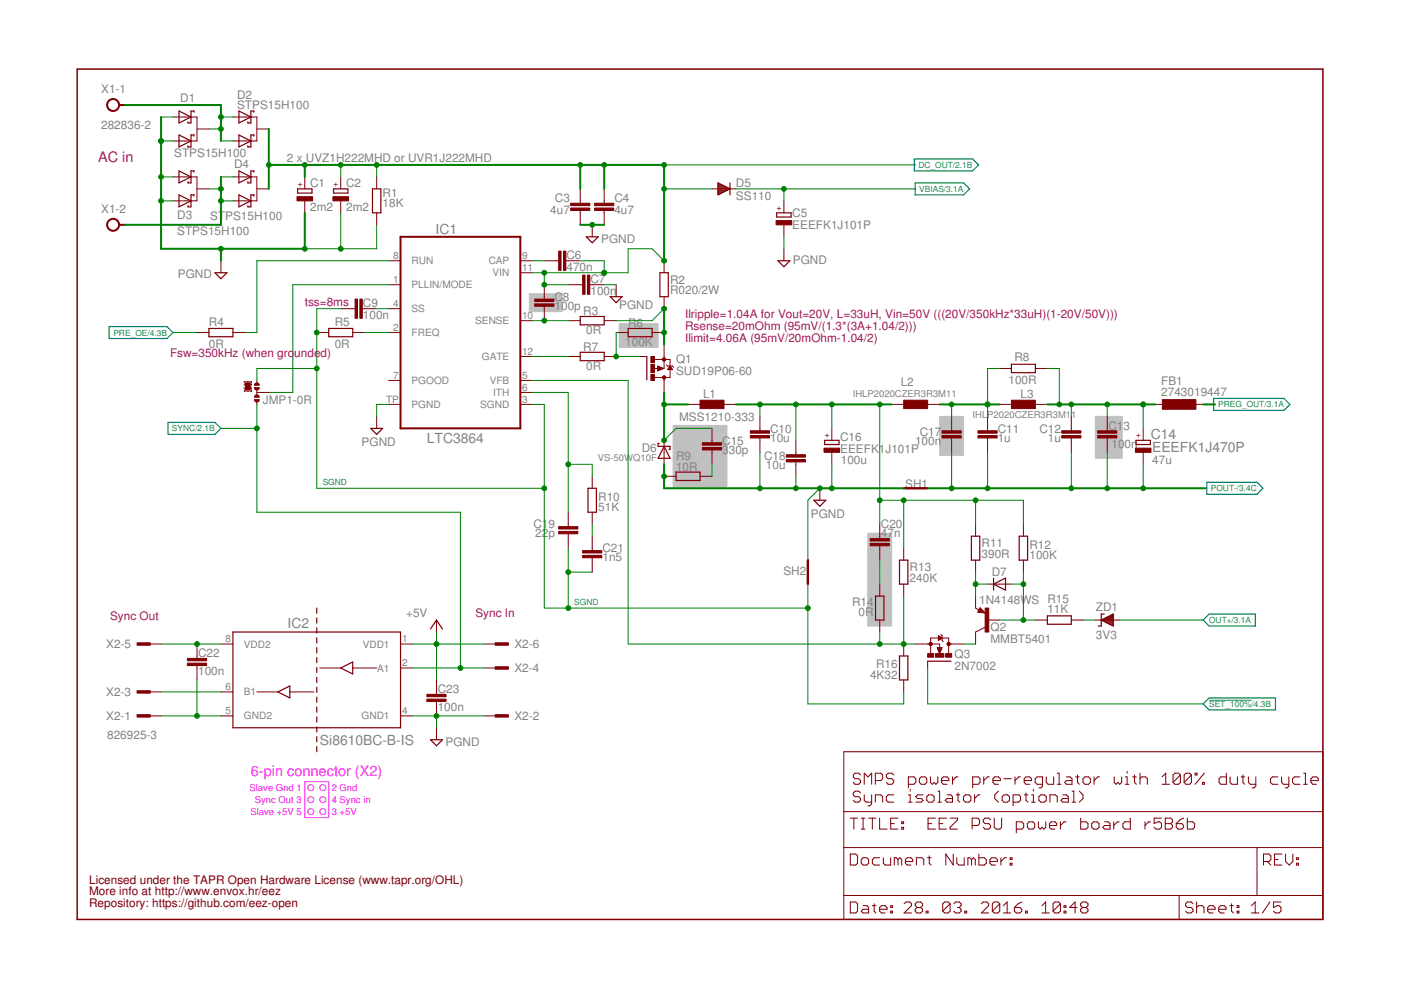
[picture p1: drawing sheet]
<svg xmlns="http://www.w3.org/2000/svg" width="297mm" height="210mm" viewBox="0 0 297 210" stroke-linecap="round" stroke-linejoin="round" font-family="sans-serif">
<g fill="#c0c0c0" stroke="#c0c0c0" stroke-width=".21">
<path d="M142.7 90.2h11.4v13.3h-11.4z"/>
<path d="M131.3 68.6h8.2v5.1h-8.2z"/>
<path d="M112.2 62.3h7v3.8h-7z"/>
<path d="M184 113.1h5.1v19.6h-5.1z"/>
<path d="M232.2 88.3h5.7v8.9h-5.7z"/>
<path d="M199.2 88.3h5.1v8.2h-5.1z"/>
</g>
<g fill="none" stroke="#800000" stroke-width=".21">
<path d="M36.7 24.8h5.1v5.1h-5.1M36.7 37.5h5.1v5.1h-5.1M41.8 27.3h2.5M49.4 24.8h5.1v5.1h-5.1M49.4 37.5h5.1v5.1h-5.1M54.5 27.3h2.5M64.6 37.5v2.5M72.2 37.5v2.5M79.9 37.5v2.5M41.8 40h2.5M46.8 55.3v2.5M54.5 40h2.5"/>
<path d="M64.6 42.6v2.5M72.2 42.6v2.5M79.9 45.1v2.6M82.4 55.3h2.5M110.3 57.8h2.6M110.3 55.3h2.6M115.4 55.3h3M120 55.3h3M123 40v3.1M123 44.6v3.1M125.6 47.7v2.5M128.1 40v3.1"/>
<path d="M128.1 44.6v3.1M140.8 55.3v2.5M151 40h5M166.2 42.6v2.5M166.2 47.7v2.5M166.2 52.7v2.6M41.8 70.5h2.5M49.4 70.5h2.5M67.2 70.5h2.5M72.2 65.4h3.1M74.8 70.5h2.5M76.8 65.4h3.1"/>
<path d="M82.4 70.5h2.5M82.4 60.4h2.5M82.4 65.4h2.5M110.3 75.6h2.6M110.3 68h2.6M115.4 60.4v3M115.4 64.9v3.1M120.5 60.4h3M120.5 75.6h2.5M120.5 68h2.5M125.1 60.4h3M128.1 75.6h2.5"/>
<path d="M128.1 68h2.5M130.6 60.4v2.5M130.6 70.5h2.6M135.7 75.6h1.4M138.3 70.5h2.5M138.8 76.2h3.3v3.8h-3.3M139.4 77.6l1.3 .5-1.3 .5zM139.4 78.5h.2M139.4 78.4h.5M139.4 78.3h.8M139.4 78.2h1.1M139.4 78.1h1.1"/>
<path d="M139.4 78h.8M139.4 77.8h.5M139.4 77.7h.2M140.8 62.9v2.5M140.8 73v5.1h-2.2M141.3 77.4l.3 .2h1l.2 .3M141.6 78.3h.9M141.7 78.2h.8M141.8 78.1h.6M141.9 78h.4M141.9 77.8h.3M142 77.7h.1"/>
<path d="M142.1 77.6l.5 .8h-1zM211.9 78.1h2.5M219.5 78.1h2.6M51.8 82.7v.3h.2M51.8 81.4v.3M51.8 82.2v.2M52 80.9h-.2v.3M52.3 80.9h.5M52.3 83h.5M53.1 80.9h.2v.3M53.3 82.7v.3h-.2M53.3 81.4v.3"/>
<path d="M53.3 82.2v.2M54.5 83.2h2.5M54.5 80.7v.7M54.5 82.7v1M54.5 85v.7M79.9 88.3v2.5M82.4 85.7h2.5M82.4 80.7h2.5M110.3 85.7h2.6M110.3 80.7h2.6M110.3 83.2h2.6M140.8 80v3.2"/>
<path d="M140.8 93.4v5M145.9 85.7h2.5M151 90.8v3.1M151 95.4v3M153.5 85.7h2.5M161.1 88.3v3M161.1 92.9v3M168.7 93.4v3M168.7 97.9v3.1M176.4 90.8v2.6M176.4 95.9v2.5M189.1 85.7h2.5"/>
<path d="M196.7 85.7h2.5M201.8 88.3v3M201.8 92.9v3M209.4 88.3v3M209.4 92.9v3M211.9 85.7h2.5M219.5 85.7h2.6M227.1 88.3v3M227.1 92.9v3M234.8 88.3v3M234.8 92.9v3M242.4 90.8v2.6"/>
<path d="M242.4 95.9v2.5M244.9 85.7h2.6M252.5 85.7h2.6M120.5 108.6v3.1M120.5 113.2v3M125.6 101v2.5M125.6 108.6v2.5M125.6 113.7v3M125.6 118.3v3M140.8 101h2.5M148.4 101h2.6M173.8 103.5v2.6"/>
<path d="M186.5 111.1v3.1M186.5 115.7v3.1M191.6 116.2v2.6M206.8 111.1v2.6M206.8 118.8v2.5M217 111.1v2.6M217 118.8v2.5M31.6 136.5h2.5M41.8 136.5v3.1M46.8 136.5h2.6M84.9 136.5h2.6M92.5 131.5v2.5"/>
<path d="M102.7 136.5h2.5M186.5 123.8v2.6M186.5 131.5v2.5M191.6 123.8v2.6M191.6 136.5v2.6M194.1 136.5h5.1v.9M198.7 137.3h1l-.5 1.3zM198.8 137.4h.9M198.8 137.5h.8M198.8 137.6h.8M198.9 137.8h.6M198.9 137.9h.6"/>
<path d="M199 134.8l.7 .5-.7 .5zM199 135.7h.1M199 135.6h.2M199 135.5h.4M199 135.4h.6M199 135.2h.7M199 135.1h.5M199 135h.3M199 134.9h.1M199 138h.4M199 138.1h.4M199.1 138.3h.2"/>
<path d="M199.1 138.4h.2M199.2 138.5h.1M199.5 134.5l.2 .3v1l.3 .2M201.1 136.5h3.2M201.1 138.5v-3.2h-3.8v3.3M206.8 126.4v2.5l.8 .4M207.8 128.9l1.1 1.1-1.6-.2zM208.9 133l-2.1 1v2.5M209.4 131.5h2.5M209.4 123.8h5M219.5 131.5h2.6M227.1 131.5h2.6"/>
<path d="M232.2 131.5h5.1M31.6 151.8h2.5M31.6 146.7h2.5M41.8 141.1v3.1M46.8 151.8h2.6M46.8 146.7h2.6M54.5 146.7h4.4M61.4 146.7h5.1M67.8 141.6h4.4M74.8 141.6h5.1M84.9 141.6h2.6M84.9 151.8h2.6"/>
<path d="M92.5 144.2v3M92.5 148.7v3.1M92.5 154.3v2.5M102.7 141.6h2.5M102.7 151.8h2.5M178.9 159.4h101.6v35.5h-101.6zM191.6 144.2v2.5M196.7 140.2v1.4M178.9 179.7h101.6M178.9 172.1h101.6M180.3 173.5h1.5M181 173.5v2.3"/>
<path d="M182.5 164.3l-.4-.4h-.8l-.4 .4v.4l.4 .4h.8l.4 .4v.4l-.4 .4h-.8l-.4-.4M182.5 168.1l-.4-.4h-.8l-.4 .4v.4l.4 .4h.8l.4 .4v.4l-.4 .4h-.8l-.4-.4M182.6 173.5h.8M182.6 175.8h.8M183 173.5v2.3M183.2 166.3v-2.4l.8 .8 .8-.8v2.4M183.2 168.5v1.2l.4 .4h1.2M184.2 173.5h1.5M184.8 168.5v2l-.4 .4h-.4M185 173.5v2.3M185.6 170.1v-1.6h1.2l.3 .4v1.2M185.6 165.5h1.2l.3-.4v-.8l-.3-.4h-1.2v2.4"/>
<path d="M186.5 173.5v2.3h1.6M188.8 174.6h.8M189.5 168.5h-1.2l-.4 .4v.8l.4 .4h1.2M189.5 164.3l-.4-.4h-.8l-.4 .4v.4l.4 .4h.8l.4 .4v.4l-.4 .4h-.8l-.4-.4M190.4 173.5h-1.6v2.3h1.6M191.2 175.4h.4v.4h-.4zM191.2 174.2h.4v.4h-.4zM192.6 166.3h1.2l.4-.4v-.8l-.4-.4h-1.2v2.3M192.6 170.1h.8M192.6 168.5h.4v1.6M193 167.4v.3M194.9 165.1l.4-.4h.8l.4 .4v.8l-.4 .4h-.8l-.4-.4z"/>
<path d="M195.7 168.5h-1.2l-.3 .4 .3 .4h.8l.4 .4-.4 .4h-1.1M196.8 174.6h.7M196.9 168.5h.8l.4 .4v.8l-.4 .4h-.8l-.4-.4v-.8zM197.3 164.7v1.2l.4 .4 .4-.4 .3 .4 .4-.4v-1.2M198.3 173.5h-1.5v2.3h1.5M198.8 167.7h.4v2.4M198.8 170.1h.8M199.1 174.6h.8M199.6 165.5h1.6v-.4l-.4-.4h-.8l-.4 .4v.8l.4 .4h.8M200.7 173.5h-1.6v2.3h1.6M200.8 168.5h.7l.5 .4v1.2h-1.2l-.4-.4 .4-.4h1.2M201.4 173.5h1.6v.3l-1.6 1.6v.4h1.6"/>
<path d="M202 164.7v1.6M202.7 168.5h.8M203.1 164.7h-.4l-.7 .8M203.1 168.1v1.6l.4 .4M204.3 168.9l.4-.4h.8l.3 .4v.8l-.3 .4h-.8l-.4-.4zM206.1 175h1.2l.4-.4v-.8l-.4-.3h-1.2v2.3M206.2 166.3h1.2l.4-.4v-.8l-.4-.4h-1.2v2.3M206.6 168.5v1.6M207.8 168.5h-.4l-.8 .8M208.6 164.7v1.6M209.7 164.7h-.3l-.8 .8M210 173.8l-.4-.3h-.7l-.4 .3v.4l.4 .4h.7l.4 .4v.4l-.4 .4h-.7l-.4-.4"/>
<path d="M210.5 165.5h1.6v-.4l-.4-.4h-.8l-.4 .4v.8l.4 .4h.8M210.8 173.5v1.9l.4 .4h.8l.4-.4v-1.9M211.7 167.7l-.8 .8v.8l.8 .8M212.9 165.1h1.5M212.9 168.5h.7l.4 .4v.8l-.4 .4h-.7l-.4-.4v-.8zM214.8 170.1h1.2l.4-.4v-.8l-.4-.4h-1.2v2.4M215.2 164.7v1.6M215.5 175.8h1.1l.4-.4v-.8l-.4-.4h-1.1v2.4M216.4 164.7h-.4l-.8 .8M217.1 165.5h1.6v-.4l-.4-.4h-.8l-.4 .4v.8l.4 .4h.8M217.1 168.5h.8M217.5 168.1v1.6l.4 .4"/>
<path d="M218.2 174.2h.8l.4 .4v.8l-.4 .4h-.8l-.4-.4v-.8zM218.7 170.1h.8M218.7 168.5h.4v1.6M219.1 167.4v.3M220.2 174.2v1.2l.4 .4 .3-.4 .4 .4 .4-.4v-1.2M220.3 168.9l.4-.4h.7l.4 .4v.8l-.4 .4h-.7l-.4-.4zM221 166.3h-1.1l-.4-.4v-.8l.4-.4h1.1v2l-.3 .3h-.4M221.8 164.7v1.2l.4 .4h1.2v-1.6M222.5 175h1.5v-.4l-.3-.4h-.8l-.4 .4v.8l.4 .4h.8M222.6 170.1v-1.6h1.2l.4 .4v1.2M224.2 163.9h.4v2.4M224.2 166.3h.7"/>
<path d="M224.8 174.2v1.6M225.3 168.5h.8l.4 .4v1.2h-1.2l-.4-.4 .4-.4h1.2M226 174.2h-.4l-.8 .8M226.1 164.7h.8l.4 .4v1.2h-1.2l-.4-.4 .4-.4h1.2M227.3 167.7h.4v2.4M227.3 170.1h.7M228 164.7h.8M228.5 164.3v1.6l.3 .4M228.8 167.7l.8 .8v.8l-.8 .8M229.1 173.5v2.3h1.2l.4-.4v-.8l-.4-.4h-1.2M229.6 165.1l.4-.4h.8l.4 .4v.8l-.4 .4h-.8l-.4-.4zM231.5 174.6l.4-.4h.7l.4 .4v.8l-.4 .4h-.7l-.4-.4z"/>
<path d="M232 164.7v1.6M233.1 164.7h-.4l-.7 .8M234.2 174.2h.8l.4 .4v1.2h-1.2l-.4-.4 .4-.4h1.2M236.1 174.2v1.6M236.2 164.7v1.2l.4 .4 .4-.4 .4 .4 .4-.4v-1.2M237.3 174.2h-.4l-.8 .8M238.6 166.3h.8M238.6 164.7h.4v1.6M239 163.6v.3M239.6 173.5v2.3h-1.1l-.4-.4v-.8l.4-.4h1.1M240.1 164.7h.8M240.5 164.3v1.6l.4 .4"/>
<path d="M241.7 165.1l.4-.4h.8l.4 .4v1.2M241.7 163.9v2.4M242.8 174.2v1.6M243.9 174.2h-.4l-.7 .8M246.3 173.5h-1.6v1.1l.8-.4h.4l.4 .4v.8l-.4 .4h-.8l-.4-.4M246.4 166.3h1.5M246.4 164.7l.8-.8v2.4M247.1 173.5h1.1l.4 .3v.4l-.4 .4 .4 .4v.4l-.4 .4h-1.1zM247.1 174.6h1.1M249.4 174.6h1.1l.5 .4v.4l-.5 .4h-.7l-.4-.4zM250.3 164.3l-.4-.4h-.8l-.4 .4v1.6M250.3 164.3v1.6l-.4 .4h-.8l-.4-.4"/>
<path d="M250.3 164.3l-1.6 1.6M251 173.5l-.8 .3-.8 .8M251.7 173.5v2.3h1.2l.4-.4v-.8l-.4-.4h-1.2M252.6 164.3l-.4-.4h-.8l-.3 .4v1.6M252.6 164.3v1.6l-.4 .4h-.8l-.3-.4M252.6 164.3l-1.5 1.6M253.4 163.9h.4v.4h-.4zM255 165.9h.3v.4h-.3zM255.3 163.9l-1.9 2.4M260 163.9v2.4h-1.2l-.3-.4v-.8l.3-.4h1.2M260.8 164.7v1.2l.4 .4h1.2v-1.6M263.1 164.7h.8"/>
<path d="M263.5 164.3v1.6l.4 .4M264.7 164.7v1.2l.4 .4h1.2M266.3 164.7v2l-.4 .3h-.4M266.5 179.7v10.2M270.9 164.7h-1.1l-.4 .4v.8l.4 .4h1.1M271.7 164.7v1.2l.4 .4h1.2M273.3 164.7v2l-.4 .3h-.4M275.6 164.7h-1.2l-.4 .4v.8l.4 .4h1.2M276.4 163.9h.4v2.4M276.4 166.3h.8M277.9 165.5h1.6v-.4l-.4-.4h-.8l-.4 .4v.8l.4 .4h.8M178.9 189.9h101.6"/>
<path d="M180.3 181.1h1.1l.4 .4v1.5l-.4 .4h-1.1zM180.3 191.2h1.1l.4 .4v1.6l-.4 .4h-1.1zM182.6 182.2l.4-.3h.8l.4 .3v.8l-.4 .4h-.8l-.4-.4zM183 192h.8l.4 .4v1.2h-1.2l-.4-.4 .4-.4h1.2M185 192h.7M185.3 191.6v1.6l.4 .4M186.5 192.8h1.6v-.4l-.4-.4h-.8l-.4 .4v.8l.4 .4h.8M186.5 181.9h-1.2l-.3 .3v.8l.3 .4h1.2M187.3 181.9v1.1l.4 .4h1.1v-1.5M188.8 193.2h.4v.4h-.4zM188.8 192h.4v.4h-.4zM190.4 182.2l-.4-.3h-.4v1.5"/>
<path d="M190.4 182.2l.4-.3 .4 .3v1.2M190.4 182.2v1.2M191.7 191.6l.4-.4h.8l.4 .4v.4l-1.6 1.6h1.6M192 182.6h1.5v-.4l-.4-.3h-.8l-.3 .3v.8l.3 .4h.8M194.3 183.4v-1.5h1.2l.4 .3v1.2M194.4 192.4l-.4 .4v.4l.4 .4h.8l.4-.4v-.4l-.4-.4M194.4 192.4l-.4-.4v-.4l.4-.4h.8l.4 .4v.4l-.4 .4M194.4 192.4h.8M196.4 193.2h.4v.4h-.4zM196.6 181.9h.8M197 181.5v1.5l.4 .4M201.4 191.6v1.6l-.4 .4h-.7l-.4-.4"/>
<path d="M201.4 191.6l-.4-.4h-.7l-.4 .4v1.6M201.4 191.6l-1.5 1.6M202.1 181.1v2.3l-1.6-2.3v2.3M202.2 191.6l.4-.4h.8l.4 .4v.4l-.4 .4M202.9 181.9v1.1l.4 .4h1.1v-1.5M203 192.4h.4M203.4 192.4l.4 .4v.4l-.4 .4h-.8l-.4-.4M204.6 193.2h.4v.4h-.4zM206 182.2l-.4-.3h-.4v1.5M206 182.2v1.2M206 182.2l.4-.3 .4 .3v1.2M207.5 181.1v2.3h1.2l.4-.4v-.8l-.4-.3h-1.2"/>
<path d="M208.1 191.6l.3-.4h.8l.4 .4v.4l-1.5 1.6h1.5M209.9 182.6h1.6v-.4l-.4-.3h-.8l-.4 .3v.8l.4 .4h.8M212 191.6v1.6l-.4 .4h-.8l-.4-.4M212 191.6l-.4-.4h-.8l-.4 .4v1.6M212 191.6l-1.6 1.6M212.2 181.9v1.5M212.7 193.6h1.6M212.7 192l.8-.8v2.4M213.4 181.9h-.4l-.8 .7M214.2 183h.4v.4h-.4zM214.2 181.9h.4v.3h-.4zM215.1 192.4h1.1l.4 .4v.4l-.4 .4h-.7l-.4-.4z"/>
<path d="M216.6 191.2l-.7 .4-.8 .8M217.4 193.2h.4v.4h-.4zM220.9 193.6h1.6M220.9 192l.8-.8v2.4M224.8 191.6v1.6l-.4 .4h-.8l-.3-.4M224.8 191.6l-.4-.4h-.8l-.3 .4v1.6M224.8 191.6l-1.5 1.6M225.6 193.2h.4v.4h-.4zM225.6 192h.4v.4h-.4zM228.3 192.4h-1.5l1.1-1.2v2.4M229.5 192.4l-.4 .4v.4l.4 .4h.8l.4-.4v-.4l-.4-.4M229.5 192.4l-.4-.4v-.4l.4-.4h.8l.4 .4v.4l-.4 .4"/>
<path d="M229.5 192.4h.8M250 189.9v5M252.9 191.6l-.4-.4h-.7l-.4 .4v.4l.4 .4h.7l.4 .4v.4l-.4 .4h-.7l-.4-.4M253.7 192.4l.4-.4h.8l.4 .4v1.2M253.7 191.2v2.4M256.1 192.8h1.5v-.4l-.4-.4h-.8l-.3 .4v.8l.3 .4h.8M258.4 192.8h1.5v-.4l-.3-.4h-.8l-.4 .4v.8l.4 .4h.8M260.7 192h.8M261.1 191.6v1.6l.4 .4M262.3 193.2h.4v.4h-.4zM262.3 192h.4v.4h-.4zM265.3 193.6h1.6"/>
<path d="M265.3 192l.8-.8v2.4M267.9 182.6h1.1l.5-.4v-.7l-.5-.4h-1.1v2.3M268.7 182.6l.8 .8M269.2 191.2l-1.5 2.4M270.2 182.2h.8M271.6 191.2h-1.6v1.2l.8-.4h.4l.4 .4v.8l-.4 .4h-.8l-.4-.4M271.8 181.1h-1.6v2.3h1.6M272.6 181.1v1.5l.7 .8 .8-.8v-1.5M274.9 183h.4v.4h-.4zM274.9 181.9h.4v.3h-.4z"/>
</g>
<path d="M16.4 14.6h264.1v180.3h-264.1z" fill="none" stroke="#800000" stroke-width=".32"/>
<g fill="none" stroke="#800000" stroke-width=".25">
<path d="M38 23.5l2.5 1.3-2.5 1.3zM38 28.6l2.5 1.3-2.5 1.3zM38 36.2l2.5 1.3-2.5 1.3zM41.1 23.8v-.3h-.6v2.6h-.6v-.3M41.1 28.9v-.3h-.6v2.6h-.6v-.3M41.1 36.5v-.3h-.6v2.6h-.6v-.3M50.7 23.5l2.5 1.3-2.5 1.3zM50.7 28.6l2.5 1.3-2.5 1.3zM50.7 36.2l2.5 1.3-2.5 1.3zM53.8 23.8v-.3h-.6v2.6h-.6v-.3M53.8 28.9v-.3h-.6v2.6h-.6v-.3M53.8 36.5v-.3h-.6v2.6h-.6v-.3"/>
<path d="M152.2 38.8l2.6 1.2-2.6 1.3zM152.2 39.9h2.2M152.2 39.6h1.7M152.2 39.4h1.3M152.2 39.2h.9M152.2 39h.4M154.8 38.8v2.5M38 41.3l2.5 1.3-2.5 1.3zM41.1 41.6v-.3h-.6v2.6h-.6v-.3M45.6 57.8h2.5l-1.3 1.3zM50.7 41.3l2.5 1.3-2.5 1.3zM53.8 41.6v-.3h-.6v2.6h-.6v-.3"/>
<path d="M63.1 40h3v.9h-3zM70.7 40h3.1v.9h-3.1zM79 40h1.8v5.1h-1.8zM124.3 50.2h2.5l-1.2 1.3zM139.9 57.8h1.8v5.1h-1.8zM152.2 40.1h2.5M152.2 41.2h.3M152.2 41h.7M152.2 40.7h1.2M152.2 40.5h1.6M152.2 40.3h2.1M164.7 45.1h3v.9h-3z"/>
<path d="M164.9 55.3h2.6l-1.3 1.3zM44.3 69.6h5.1v1.8h-5.1zM69.7 69.6h5.1v1.8h-5.1zM123 67.1h5.1v1.8h-5.1zM123 74.7h5.1v1.8h-5.1zM129.4 62.9h2.5l-1.3 1.3zM133.2 69.6h5.1v1.8h-5.1zM137.1 75.6v4.9M214.4 77.2h5.1v1.8h-5.1zM78.6 90.8h2.5l-1.2 1.3zM139.8 94h-.3v.6h2.6v.7h-.3M140.8 94.6l1.3 2.6h-2.6z"/>
<path d="M174.8 93.4h3.1v.9h-3.1zM240.9 93.4h3v.9h-3zM124.7 103.5h1.7v5.1h-1.7zM143.3 100.1h5.1v1.8h-5.1zM172.6 106.1h2.5l-1.3 1.2zM190.7 118.8h1.8v5h-1.8zM206 113.7h1.7v5.1h-1.7zM216.1 113.7h1.8v5.1h-1.8zM49.4 134h35.5v20.3h-35.5zM67.2 128.9v1.1M67.2 131v1.1M67.2 133.1v1.1"/>
<path d="M67.2 135.2v1.1M67.2 137.3v1.1M67.2 139.4v1.1M91.3 133.4l1.2-1.9 1.3 1.9M185.6 126.4h1.8v5.1h-1.8zM190.7 139.1h1.8v5.1h-1.8zM207.9 129.6h.3l-.3-.3-.3 .4 1 .1-.7-.7-.4 .6M210.7 123.8l2.5-1.2v2.5zM210.7 122.6v2.5M222.1 130.6h5v1.8h-5zM233.5 131.5l2.5-1.3v2.5zM233.6 131.4h2.4"/>
<path d="M233.8 131.6h2.2M234.1 131.2h1.9M234.1 130.2h-.6v2.5h-.6M234.3 131.8h1.7M234.5 131h1.5M234.7 132.1h1.3M234.9 130.7h1.1M235.1 132.3h.9M235.4 130.5h.6M235.6 132.5h.4M235.8 130.3h.2M58.9 146.7l2.5-1.3v2.6z"/>
<path d="M67.2 141.5v1.1M67.2 143.6v1.1M67.2 145.7v1.1M67.2 147.8v1.1M67.2 149.9v1.1M67.2 152v1.1M67.2 154.1v1.1M67.2 156.2v1.1M67.2 158.3v1.1M72.2 141.6l2.6-1.2v2.5zM91.3 156.8h2.5l-1.3 1.3zM196.7 140.2h4.9"/>
</g>
<g fill="#800000" stroke="#800000" stroke-width=".21">
<path d="M184.5 115.2h4.1v.5h-4.1z"/>
<path d="M184.5 114.2h4.1v.5h-4.1z"/>
<path d="M126.1 44.1h4v.5h-4z"/>
<path d="M126.1 43.1h4v.5h-4z"/>
<path d="M159.1 92.4h4.1v.5h-4.1z"/>
<path d="M159.1 91.3h4.1v.5h-4.1z"/>
<path d="M148.9 94.9h4.1v.5h-4.1z"/>
<path d="M148.9 93.9h4.1v.5h-4.1z"/>
<path d="M208.9 128.9h.7v5.1h-.7z"/>
<path d="M148.4 84.9h5.1v1.7h-5.1z"/>
<path d="M166.7 97.4h4.1v.5h-4.1z"/>
<path d="M166.7 96.4h4.1v.5h-4.1z"/>
<path d="M121 44.1h4.1v.5h-4.1z"/>
<path d="M121 43.1h4.1v.5h-4.1z"/>
<path d="M123.5 117.8h4.1v.5h-4.1z"/>
<path d="M123.5 116.7h4.1v.5h-4.1z"/>
<path d="M118.4 112.7h4.1v.5h-4.1z"/>
<path d="M118.4 111.7h4.1v.5h-4.1z"/>
<path d="M124.5 58.3h.6v4.1h-.6z"/>
<path d="M123.5 58.3h.5v4.1h-.5z"/>
<path d="M214.4 84.9h5.1v1.7h-5.1z"/>
<path d="M191.6 84.9h5.1v1.7h-5.1z"/>
<path d="M138 79.4h.8v1.3h-.8z"/>
<path d="M138 75.6h.8v1.3h-.8z"/>
<path d="M138 77.2h.8v1.8h-.8z"/>
<path d="M113.4 64.4h4v.5h-4z"/>
<path d="M113.4 63.4h4v.5h-4z"/>
<path d="M119.5 53.3h.5v4h-.5z"/>
<path d="M118.4 53.3h.6v4h-.6z"/>
<path d="M76.3 63.4h.5v4.1h-.5z"/>
<path d="M75.3 63.4h.5v4.1h-.5z"/>
<path d="M196.7 138.6h1.3v.7h-1.3z"/>
<path d="M200.5 138.6h1.3v.7h-1.3z"/>
<path d="M198.3 138.6h1.8v.7h-1.8z"/>
<path d="M199.7 91.3h4.1v.5h-4.1z"/>
<path d="M199.7 92.4h4.1v.5h-4.1z"/>
<path d="M232.7 92.4h4.1v.5h-4.1z"/>
<path d="M232.7 91.3h4.1v.5h-4.1z"/>
<path d="M207.3 92.4h4.1v.5h-4.1z"/>
<path d="M207.3 91.3h4.1v.5h-4.1z"/>
<path d="M225.1 92.4h4.1v.5h-4.1z"/>
<path d="M225.1 91.3h4.1v.5h-4.1z"/>
<path d="M246.4 84.7h7.2v2.1h-7.2z"/>
<path d="M63 41.7h3.3v.9h-3.3z"/>
<path d="M52 81.2h1.1v1.5h-1.1z"/>
<path d="M90.5 148.2h4.1v.5h-4.1z"/>
<path d="M90.5 147.2h4.1v.5h-4.1z"/>
<path d="M39.7 140.6h4.1v.5h-4.1z"/>
<path d="M39.7 139.6h4.1v.5h-4.1z"/>
<path d="M164.5 46.8h3.4v.9h-3.4z"/>
<path d="M174.7 95h3.3v.9h-3.3z"/>
<path d="M29.1 151.5h2.8v.5h-2.8z"/>
<path d="M29.1 146.5h2.8v.5h-2.8z"/>
<path d="M105 141.4h2.8v.5h-2.8z"/>
<path d="M29.1 136.3h2.8v.5h-2.8z"/>
<path d="M105 136.3h2.8v.5h-2.8z"/>
<path d="M105 151.5h2.8v.5h-2.8z"/>
<path d="M70.6 41.7h3.3v.9h-3.3z"/>
<path d="M240.7 95h3.3v.9h-3.3z"/>
</g>
<path d="M171.3 118.8v5M191.6 103.5h5.1" fill="none" stroke="#800000" stroke-width=".51"/>
<g fill="#800000" stroke="#800000" stroke-width=".21">
<path d="M54.1 81.3l.5-.1 .4 .5h-1z" fill-rule="evenodd"/>
<path d="M54.1 83.8l.5-.1 .4 .5h-1z" fill-rule="evenodd"/>
<path d="M54 82.2h1a.51 .51 0 0 1-.5 .5 .51 .51 0 0 1-.5-.5z" fill-rule="evenodd"/>
<path d="M54 84.7h1a.51 .51 0 0 1-.5 .6 .51 .51 0 0 1-.5-.6z" fill-rule="evenodd"/>
<circle cx="140.8" cy="76.2" r=".36"/>
<circle cx="140.8" cy="80" r=".36"/>
<circle cx="201.1" cy="136.5" r=".36"/>
<circle cx="197.3" cy="136.5" r=".36"/>
</g>
<g fill="none" stroke="#800000" stroke-width=".42">
<path d="M25.3 22.3h1.2M25.3 47.7h1.2M84.9 50.2h25.4v40.6h-25.4z"/>
<circle cx="24" cy="22.3" r="1.27"/>
<circle cx="24" cy="47.7" r="1.27"/>
</g>
<g fill="none" stroke="#008000" stroke-width=".21">
<path d="M34.1 24.8h2.6M34.1 29.9h2.6M34.1 37.5h2.6M44.3 27.3h2.5M46.8 24.8h2.6M46.8 29.9h2.6M46.8 37.5h2.6M72.2 35v2.5M79.9 35v2.5M140.8 35h53.3M34.1 42.6h2.6M44.3 40h2.5"/>
<path d="M46.8 42.6h2.6M72.2 45.1v7.6M79.9 47.7v5h-15.3M82.4 55.3h-27.9v15.2h-2.6M112.9 55.3h2.5M115.4 57.8v2.6h5.1M123 55.3h5.1v2.5M140.8 55.3l-2.5-2.6h-5.1v5.1h-20.3M140.8 40h10.2M156 40h38.1M166.2 40v2.6M166.2 50.2v2.5"/>
<path d="M36.7 70.5h5.1M67.2 78.1h-12.7v2.6M72.2 65.4h-5v38.1h48.2M77.3 70.5h5.1M79.9 65.4h2.5M82.4 60.4h-20.3v22.8h-5.1M112.9 68h7.6M112.9 75.6h7.6M128.1 60.4h2.5M130.6 70.5v5.1h5.1M140.8 65.4l-2.5 2.6h-7.7M211.9 78.1h-2.5v10.2"/>
<path d="M222.1 78.1h2.5v7.6M46.8 90.8h7.7M54.5 85.7v22.9h43.1v33M82.4 85.7h-2.5v2.6M112.9 85.7h2.5v43.2h55.9M112.9 80.7h20.3v55.8h60.9M112.9 83.2h7.6v25.4M120.5 98.4h5.1v2.6M151 98.4v2.6M151 90.8h-7.7l-2.5 2.6M161.1 85.7v2.6M161.1 95.9v7.6"/>
<path d="M168.7 85.7v7.7M176.4 85.7v5.1M176.4 98.4v5.1M186.5 85.7v25.4M201.8 85.7v2.6M201.8 95.9v7.6M209.4 95.9v7.6M227.1 85.7v2.6M227.1 95.9v7.6M234.8 85.7v2.6M234.8 95.9v7.6M242.4 85.7v5.1"/>
<path d="M242.4 98.4v5.1M120.5 116.2v12.7M125.6 111.1v2.6M168.7 101v2.5M173.8 103.5l-2.5 2.6v12.7M186.5 118.8v5M186.5 106.1h30.5v5M191.6 106.1v10.1M206.8 106.1v5M34.1 136.5h12.7M87.5 136.5h15.2M92.5 134v10.2"/>
<path d="M120.5 121.3h5.1M171.3 123.8v25.4h20.3v-2.5M186.5 134v2.5M191.6 126.4v10.1M204.3 136.5h2.5M206.8 123.8h2.6M206.8 121.3v5.1M211.9 131.5h7.6M214.4 123.8h2.6M217 121.3v10.2M229.7 131.5h2.5M237.3 131.5h17.8"/>
<path d="M34.1 151.8h12.7M34.1 146.7h12.7M41.8 144.2v7.6M87.5 151.8h15.2M87.5 141.6h15.2M92.5 151.8v2.5M196.7 141.6v7.6h58.4"/>
</g>
<g fill="#008000" stroke="#008000" stroke-width=".21">
<circle cx="173.8" cy="103.5" r=".51"/>
<circle cx="168.7" cy="103.5" r=".51"/>
<circle cx="161.1" cy="103.5" r=".51"/>
<circle cx="140.8" cy="101" r=".51"/>
<circle cx="176.4" cy="103.5" r=".51"/>
<circle cx="125.6" cy="47.7" r=".51"/>
<circle cx="46.8" cy="52.7" r=".51"/>
<circle cx="64.6" cy="52.7" r=".51"/>
<circle cx="34.1" cy="29.9" r=".51"/>
<circle cx="34.1" cy="37.5" r=".51"/>
<circle cx="34.1" cy="42.6" r=".51"/>
<circle cx="72.2" cy="52.7" r=".51"/>
<circle cx="92.5" cy="151.8" r=".51"/>
<circle cx="123" cy="35" r=".51"/>
<circle cx="128.1" cy="35" r=".51"/>
<circle cx="140.8" cy="55.3" r=".51"/>
<circle cx="128.1" cy="57.8" r=".51"/>
<circle cx="115.4" cy="57.8" r=".51"/>
<circle cx="115.4" cy="60.4" r=".51"/>
<circle cx="64.6" cy="35" r=".51"/>
<circle cx="57" cy="35" r=".51"/>
<circle cx="79.9" cy="35" r=".51"/>
<circle cx="140.8" cy="35" r=".51"/>
<circle cx="140.8" cy="40" r=".51"/>
<circle cx="72.2" cy="35" r=".51"/>
<circle cx="242.4" cy="85.7" r=".51"/>
<circle cx="224.6" cy="85.7" r=".51"/>
<circle cx="227.1" cy="85.7" r=".51"/>
<circle cx="234.8" cy="85.7" r=".51"/>
<circle cx="191.6" cy="136.5" r=".51"/>
<circle cx="186.5" cy="136.5" r=".51"/>
<circle cx="217" cy="131.5" r=".51"/>
<circle cx="217" cy="123.8" r=".51"/>
<circle cx="206.8" cy="123.8" r=".51"/>
<circle cx="206.8" cy="106.1" r=".51"/>
<circle cx="168.7" cy="85.7" r=".51"/>
<circle cx="161.1" cy="85.7" r=".51"/>
<circle cx="191.6" cy="106.1" r=".51"/>
<circle cx="186.5" cy="106.1" r=".51"/>
<circle cx="186.5" cy="85.7" r=".51"/>
<circle cx="176.4" cy="85.7" r=".51"/>
<circle cx="120.5" cy="98.4" r=".51"/>
<circle cx="140.8" cy="85.7" r=".51"/>
<circle cx="140.8" cy="93.4" r=".51"/>
<circle cx="120.5" cy="121.3" r=".51"/>
<circle cx="171.3" cy="128.9" r=".51"/>
<circle cx="120.5" cy="128.9" r=".51"/>
<circle cx="67.2" cy="70.5" r=".51"/>
<circle cx="67.2" cy="78.1" r=".51"/>
<circle cx="115.4" cy="103.5" r=".51"/>
<circle cx="140.8" cy="65.4" r=".51"/>
<circle cx="140.8" cy="70.5" r=".51"/>
<circle cx="115.4" cy="68" r=".51"/>
<circle cx="130.6" cy="75.6" r=".51"/>
<circle cx="209.4" cy="85.7" r=".51"/>
<circle cx="201.8" cy="85.7" r=".51"/>
<circle cx="46.8" cy="27.3" r=".51"/>
<circle cx="46.8" cy="24.8" r=".51"/>
<circle cx="46.8" cy="40" r=".51"/>
<circle cx="46.8" cy="42.6" r=".51"/>
<circle cx="166.2" cy="40" r=".51"/>
<circle cx="234.8" cy="103.5" r=".51"/>
<circle cx="209.4" cy="103.5" r=".51"/>
<circle cx="227.1" cy="103.5" r=".51"/>
<circle cx="242.4" cy="103.5" r=".51"/>
<circle cx="201.8" cy="103.5" r=".51"/>
<circle cx="41.8" cy="136.5" r=".51"/>
<circle cx="41.8" cy="151.8" r=".51"/>
<circle cx="92.5" cy="136.5" r=".51"/>
<circle cx="97.6" cy="141.6" r=".51"/>
<circle cx="54.5" cy="90.8" r=".51"/>
</g>
<g fill="none" stroke="#008000" stroke-width=".42">
<path d="M26.5 22.3h20.3v7.6M34.1 24.8v27.9h30.5v-7.6M46.8 37.5v10.2h-20.3M57 35h83.8v20.3M57 27.3v12.7M64.6 35v2.5M123 35v5M128.1 35v5M46.8 52.7v2.6M123 47.7h5.1M140.8 65.4v7.6M140.8 98.4v5.1h50.8"/>
<path d="M140.8 83.2v10.2M140.8 85.7h5.1M156 85.7h33.1M199.2 85.7h12.7M222.1 85.7h22.8M255.1 85.7h2.5M196.7 103.5h59"/>
</g>
<g fill="none" stroke="#f0f" stroke-width=".21">
<path d="M64.6 165.7h5.1v7.7h-5.1z"/>
<circle cx="65.9" cy="172.1" r=".64"/>
<circle cx="65.9" cy="169.5" r=".64"/>
<circle cx="65.9" cy="167" r=".64"/>
<circle cx="68.4" cy="169.5" r=".64"/>
<circle cx="68.4" cy="172.1" r=".64"/>
<circle cx="68.4" cy="167" r=".64"/>
</g>
<path d="M193.8 33.7h12.4l1.3 1.3-1.3 1.2h-12.4zM194 38.8h10.3l1.3 1.2-1.3 1.3h-10.3zM23.1 69.3h12.3l1.3 1.2-1.3 1.3h-12.3zM35.6 89.6h10l1.2 1.2-1.2 1.3h-10zM257.3 84.5h14.9l1.3 1.2-1.3 1.3h-14.9zM255.9 102.3h10.6l1.3 1.2-1.3 1.3h-10.6zM255.1 131.5l1.2-1.3h9.8v2.5h-9.8zM255.1 149.2l1.2-1.2h14.1v2.5h-14.1z" fill="none" stroke="#008080" stroke-width=".25"/>
<path d="M256.3 148.5h9.1" fill="none" stroke="#008080" stroke-width=".21"/>
<text font-size="3.1" fill="#800080" x="20.8" y="34.3">AC in</text>
<text font-size="3.1" fill="#f0f" x="53.2" y="164.5">6-pin connector (X2)</text>
<g font-size="2.9" fill="#808080">
<text x="92.3" y="49.5">IC1</text>
<text x="90.5" y="94">LTC3864</text>
<text x="244" y="93.1">C14</text>
<text x="244.3" y="95.9">EEEFK1J470P</text>
<text x="61" y="133.1">IC2</text>
<text x="67.8" y="157.9">Si8610BC-B-IS</text>
</g>
<g font-size="2.5" fill="#808080">
<text x="21.4" y="19.7">X1-1</text>
<text x="38.2" y="21.6">D1</text>
<text x="50.3" y="23.2">STPS15H100</text>
<text x="50.3" y="21">D2</text>
<text x="21.4" y="27.3">282836-2</text>
<text x="36.9" y="33.3">STPS15H100</text>
<text x="49.6" y="35.6">D4</text>
<text x="60.8" y="34.3">2 x UVZ1H222MHD or UVR1J222MHD</text>
<text x="65.8" y="39.6">C1</text>
<text x="73.4" y="39.6">C2</text>
<text x="81.1" y="41.7">R1</text>
<text x="156" y="39.6">D5</text>
<text x="21.4" y="45.1">X1-2</text>
<text x="37.6" y="46.4">D3</text>
<text x="44.6" y="46.6">STPS15H100</text>
<text x="65.8" y="44.6">2m2</text>
<text x="73.4" y="44.6">2m2</text>
<text x="81.1" y="44">18K</text>
<text x="116.7" y="45.4">4u7</text>
<text x="117.7" y="42.8">C3</text>
<text x="130.3" y="45.4">4u7</text>
<text x="130.3" y="42.8">C4</text>
<text x="156" y="42.4">SS110</text>
<text x="168" y="45.9">C5</text>
<text x="37.6" y="49.8">STPS15H100</text>
<text x="127.5" y="51.5">PGND</text>
<text x="168" y="48.4">EEEFK1J101P</text>
<text x="37.7" y="59">PGND</text>
<text x="120.1" y="57.4">470n</text>
<text x="120.1" y="54.9">C6</text>
<text x="125.2" y="60">C7</text>
<text x="168.1" y="55.9">PGND</text>
<text x="76.9" y="65.1">C9</text>
<text x="117.6" y="65.7">100p</text>
<text x="117.6" y="63.8">C</text>
<text x="119.4" y="63.8">8</text>
<text x="125.2" y="62.5">100n</text>
<text x="131.3" y="65.4">PGND</text>
<text x="142.1" y="62.4">R020/2W</text>
<text x="142.1" y="60.1">R2</text>
<text x="44.3" y="69">R4</text>
<text x="71" y="69">R5</text>
<text x="76.9" y="67.6">100n</text>
<text x="123.7" y="66.8">R3</text>
<text x="124.3" y="70.9">0R</text>
<text x="133.2" y="69.3">R6</text>
<text x="44.3" y="73.8">0R</text>
<text x="71" y="73.8">0R</text>
<text x="123.7" y="74.4">R7</text>
<text x="132.5" y="73.4">100K</text>
<text x="143.3" y="76.9">Q1</text>
<text x="215.1" y="76.6">R8</text>
<text x="124.3" y="78.5">0R</text>
<text x="143.3" y="79.4">SUD19P06-60</text>
<text x="191" y="81.8">L2</text>
<text x="213.8" y="81.4">100R</text>
<text x="246.2" y="84">2743019447</text>
<text x="246.2" y="81.7">FB1</text>
<text x="55.7" y="85.8">JMP1-0R</text>
<text x="144" y="89.3">MSS1210-333</text>
<text x="149.1" y="84.4">L1</text>
<text x="216.4" y="84.4">L3</text>
<text x="76.7" y="94.6">PGND</text>
<text x="136.1" y="95.8">D6</text>
<text x="153.1" y="94.3">C15</text>
<text x="163.3" y="93.6">10u</text>
<text x="163.3" y="91.7">C10</text>
<text x="178.1" y="93.5">C16</text>
<text x="194" y="94.3">100n</text>
<text x="195" y="92.4">C17</text>
<text x="211.5" y="93.6">1u</text>
<text x="211.5" y="91.7">C11</text>
<text x="220.4" y="91.7">C12</text>
<text x="222.2" y="93.6">1u</text>
<text x="235" y="91.1">C1</text>
<text x="235.7" y="94.9">10</text>
<text x="238.2" y="91.1">3</text>
<text x="238.4" y="94.9">0n</text>
<text x="143.3" y="99.8">10R</text>
<text x="143.3" y="97.6">R9</text>
<text x="153.1" y="96.2">3</text>
<text x="154.5" y="96.2">30p</text>
<text x="162" y="97.4">C18</text>
<text x="162.4" y="99.3">10u</text>
<text x="178.1" y="96.1">EEEFK1J101P</text>
<text x="178.3" y="98.4">100u</text>
<text x="244.3" y="98.4">47u</text>
<text x="126.8" y="106.2">R10</text>
<text x="191.9" y="103.5">SH1</text>
<text x="113.1" y="112">C19</text>
<text x="113.5" y="113.9">22p</text>
<text x="126.8" y="108.4">51K</text>
<text x="171.9" y="109.9">PGND</text>
<text x="186.8" y="113.9">47</text>
<text x="186.8" y="112">C20</text>
<text x="189.6" y="113.9">n</text>
<text x="127.7" y="119">1n5</text>
<text x="127.7" y="117.1">C21</text>
<text x="208.1" y="118.3">390R</text>
<text x="208.1" y="116">R11</text>
<text x="218.3" y="118.5">100K</text>
<text x="218.3" y="116.3">R12</text>
<text x="166.1" y="121.8">SH2</text>
<text x="192.9" y="123.3">240K</text>
<text x="192.9" y="121.1">R13</text>
<text x="210.3" y="122.1">D7</text>
<text x="86.1" y="130.8">+5V</text>
<text x="180.7" y="128.4">R14</text>
<text x="182" y="130.6">0R</text>
<text x="207.6" y="128.1">1N4148WS R15</text>
<text x="222.1" y="129.9">11K</text>
<text x="232.4" y="129.6">ZD1</text>
<text x="22.5" y="137.4">X2-5</text>
<text x="109.1" y="137.4">X2-6</text>
<text x="210" y="136.4">MMBT5401</text>
<text x="210" y="133.9">Q2</text>
<text x="232.4" y="135.5">3V3</text>
<text x="42" y="143.1">100n</text>
<text x="42" y="139.3">C22</text>
<text x="109.1" y="142.5">X2-4</text>
<text x="184.5" y="143.9">4K32</text>
<text x="185.7" y="141.7">R16</text>
<text x="202.4" y="142.1">2N7002</text>
<text x="202.4" y="139.6">Q3</text>
<text x="22.5" y="147.6">X2-3</text>
<text x="92.8" y="147">C23</text>
<text x="22.5" y="152.7">X2-1</text>
<text x="92.8" y="150.8">100n</text>
<text x="109.1" y="152.7">X2-2</text>
<text x="22.7" y="156.7">826925-3</text>
<text x="94.5" y="158.1">PGND</text>
</g>
<g font-size="2.5" fill="#800080">
<text x="64.6" y="64.8">tss=8ms</text>
<text x="145.2" y="69.9">Rsense=20mOhm (95mV/(1.3*(3A+1.04/2)))</text>
<text x="145.2" y="67.3">Ilripple=1.04A for Vout=20V, L=33uH, Vin=50V (((20V/350kHz*33uH)(1-20V/50V)))</text>
<text x="36" y="75.6">Fsw=350kHz (when gro</text>
<text x="62.4" y="75.6">unded)</text>
<text x="145.2" y="72.4">Ilimit=4.06A (95mV/20mOhm-1.04/2)</text>
<text x="23.3" y="131.5">Sync Out</text>
<text x="100.8" y="130.8">Sync In</text>
</g>
<g font-size="2.5" fill="#800000">
<text x="18.9" y="187.3">Licensed under the TAPR Open Hardware License (www.tapr.org/OHL)</text>
<text x="18.9" y="189.9">More info at http://www.envox.hr/eez</text>
<text x="18.9" y="192.4">Repository: https://github.com/eez-open</text>
</g>
<g font-size="2.1" fill="#808080">
<text x="83.4" y="54.9">8</text>
<text x="87.3" y="56">RUN</text>
<text x="103.6" y="56">CAP</text>
<text x="104.4" y="58.6">VIN</text>
<text x="110.7" y="57.5">11</text>
<text x="110.7" y="54.9">9</text>
<text x="83.4" y="60">1</text>
<text x="83.4" y="65.1">4</text>
<text x="87.3" y="61.1">PLLIN/MODE</text>
<text x="83.4" y="70.2">2</text>
<text x="87.3" y="66.2">SS</text>
<text x="87.3" y="71.3">FREQ</text>
<text x="100.8" y="68.7">SENSE</text>
<text x="110.7" y="67.6">10</text>
<text x="102.2" y="76.4">GATE</text>
<text x="110.7" y="75.2">12</text>
<text x="83.4" y="80.3">7</text>
<text x="87.3" y="81.4">PGOOD</text>
<text x="103.8" y="81.4">VFB</text>
<text x="104.5" y="84">ITH</text>
<text x="110.7" y="80.3">5</text>
<text x="110.7" y="82.9">6</text>
<text x="81.8" y="85.4">TP</text>
<text x="87.3" y="86.5">PGND</text>
<text x="101.8" y="86.5">SGND</text>
<text x="110.7" y="85.4">3</text>
<text x="47.8" y="136.2">8</text>
<text x="51.7" y="137.3">VDD2</text>
<text x="76.9" y="137.3">VDD1</text>
<text x="85.3" y="136.2">1</text>
<text x="80" y="142.4">A1</text>
<text x="85.3" y="141.3">2</text>
<text x="47.8" y="146.3">6</text>
<text x="51.7" y="147.5">B1</text>
<text x="47.8" y="151.4">5</text>
<text x="51.7" y="152.5">GND2</text>
<text x="76.6" y="152.5">GND1</text>
<text x="85.3" y="151.4">4</text>
</g>
<g font-size="2" fill="#808080">
<text x="180.8" y="84.2">IHLP2020CZER3R3M11</text>
<text x="206.2" y="88.7">IHLP2020CZER3R3M11</text>
<text x="126.7" y="97.7">VS-50WQ10F</text>
</g>
<g font-size="2" fill="#f0f">
<text x="52.9" y="167.8">Slave Gnd 1</text>
<text x="70.3" y="167.8">2 Gnd</text>
<text x="53.1" y="172.9">Slave +5V 5</text>
<text x="54" y="170.3">Sync Out 3</text>
<text x="70.3" y="170.3">4 Sync in</text>
<text x="70.3" y="172.9">3 +5V</text>
</g>
<g font-size="1.8" fill="#008080">
<text x="194.7" y="35.6">DC_OUT/2.1B</text>
<text x="194.9" y="40.7">VBIAS/3.1A</text>
<text x="24" y="71.2">PRE_OE/4.3B</text>
<text x="258.3" y="86.4">PREG_OUT/3.1A</text>
<text x="36.5" y="91.5">SYNC/2.1B</text>
<text x="68.4" y="102.9">SGND</text>
<text x="256.7" y="104.2">POUT-/3.4C</text>
<text x="121.8" y="128.3">SGND</text>
<text x="256.4" y="132.1">OUT+/3.1A</text>
<text x="256.4" y="149.9">SET_100%/4.3B</text>
</g>
<g font-size="1.8" fill="#800000">
<text x="64" y="39.6" transform="rotate(-90 64 39.6)">+</text>
<text x="71.6" y="39.6" transform="rotate(-90 71.6 39.6)">+</text>
<text x="165.6" y="44.7" transform="rotate(-90 165.6 44.7)">+</text>
<text x="175.8" y="93" transform="rotate(-90 175.8 93)">+</text>
<text x="241.8" y="93" transform="rotate(-90 241.8 93)">+</text>
</g>
</svg>
